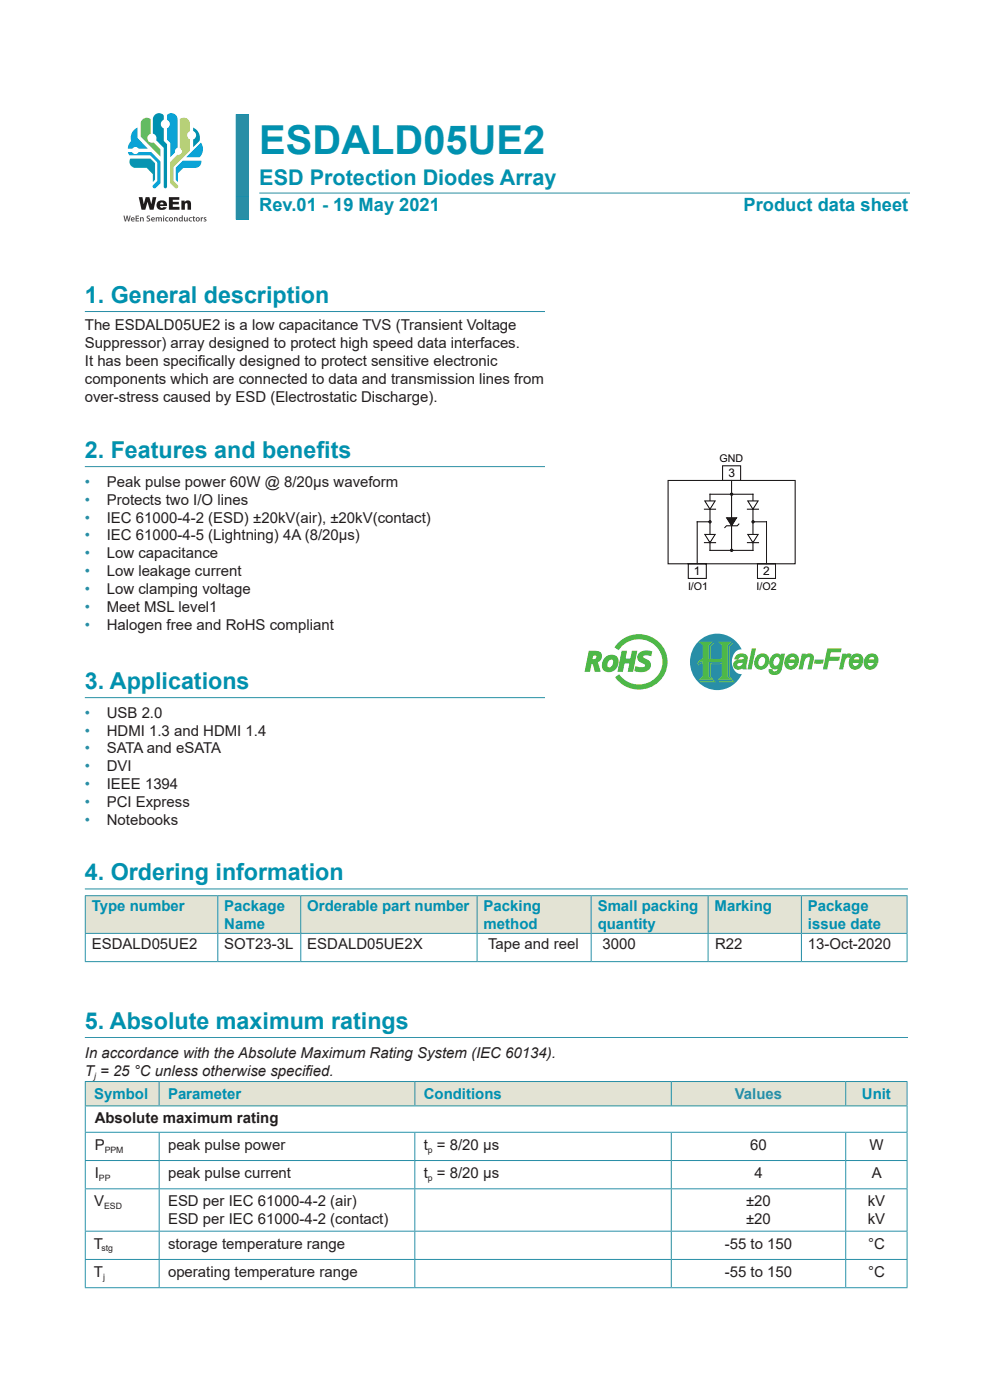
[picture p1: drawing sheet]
<svg xmlns="http://www.w3.org/2000/svg" width="210mm" height="297mm" viewBox="0 0 210 297" stroke-linecap="round" stroke-linejoin="round" font-family="sans-serif">
<path d="M18 66.1h97.4" fill="none" stroke="#288ea6" stroke-width=".21"/>
<g fill="#4d4d4f">
<path d="M26.2 45.7h.2l.2 1 .3-1h.2l.2 1 .2-1h.2l-.3 1.3h-.2l-.2-1-.3 1h-.2z"/>
<path d="M28.8 45.7h.7v.2h-.5v.3h.5v.2h-.5v.4h.5v.2h-.7z"/>
<path d="M29.7 46.1l.2 .1 .3-.1 .3 .1v.8h-.2v-.5l-.2-.3-.2 .2v.6h-.2z"/>
<path d="M31.2 45.9l.3-.2 .3 .1v.2h-.4v.2l.2 .1a.36 .36 0 0 1 .3 .3 .36 .36 0 0 1-.2 .3h-.6v-.2l.5 .1v-.3l-.2-.1a.36 .36 0 0 1-.2-.5z"/>
<path d="M33 46.1l.2 .1 .3-.1 .3 .1 .4-.1 .2 .9h-.3l-.1-.8-.2 .2v.6h-.2v-.5l-.2-.3-.1 .2v.6h-.3z"/>
<path d="M35.1 46.3l.4-.2h.2v.2a.3 .3 0 0 0-.5 .2 .3 .3 0 0 0 .5 .3l-.1 .2a.47 .47 0 0 1-.5-.2 .47 .47 0 0 1 0-.5z"/>
<path d="M36.9 46.1l.2 .1 .3-.1 .3 .1v.8h-.2v-.5l-.2-.3-.2 .2v.6h-.2z"/>
<path d="M39 46.1h.2l.1 .6 .1 .1 .2-.1v-.6h.2v.9l-.2-.2-.3 .2-.2-.2z"/>
<path d="M40.1 46.3l.4-.2h.2v.2a.3 .3 0 0 0-.5 .2 .3 .3 0 0 0 .5 .3l-.1 .2a.47 .47 0 0 1-.5-.2 .47 .47 0 0 1 0-.5z"/>
<path d="M41 45.9h.2v.2h.2v.2h-.2v.5h.2v.2l-.4-.2v-.5h-.2z"/>
<path d="M42.6 46.1h.2v.2l.3-.2v.2l-.3 .1v.6h-.2z"/>
<path d="M43.2 46.2l.6-.1-.1 .2h-.3l.4 .3-.1 .4-.5-.1v-.1l.4-.1-.3-.2z"/>
<path d="M28 46.3v.1h.4l-.2-.2zM27.9 46.1h.3l.3 .2 .1 .3h-.6l.1 .2h.4l-.1 .2a.48 .48 0 0 1-.6-.2 .48 .48 0 0 1 .1-.7z"/>
<path d="M32.3 46.3l-.1 .1h.4l-.1-.2zM32.2 46.1h.3l.3 .2v.3h-.6l.2 .2h.4l-.1 .2a.48 .48 0 0 1-.6-.2 .48 .48 0 0 1 .1-.7z"/>
<path d="M34.6 46.1h.2v.9h-.2zM34.6 45.7h.2v.2h-.2z"/>
<path d="M36 46.5a.3 .3 0 0 0 .6 0 .3 .3 0 0 0-.6 0zM35.8 46.5a.47 .47 0 0 1 .9 0 .47 .47 0 0 1-.9 0z"/>
<path d="M38.2 46.3v.5a.26 .26 0 0 0 .4-.3 .26 .26 0 0 0-.4-.2zM38.1 46.1l.5 .1v-.5h.2v1.3h-.2v-.2l-.3 .2a.48 .48 0 0 1-.4-.4 .48 .48 0 0 1 .2-.5z"/>
<path d="M41.7 46.5a.3 .3 0 0 0 .6 0 .3 .3 0 0 0-.6 0zM41.5 46.5a.47 .47 0 0 1 .9 0 .47 .47 0 0 1-.9 0z"/>
</g>
<g fill="#231f20">
<path d="M29.4 41.8h.8l.3 1.5 .4-1.5h.8l.4 1.5 .3-1.5h.8l-.6 2.7h-.8l-.5-1.7-.5 1.7h-.8z"/>
<path d="M35.8 41.8h2.2v.6h-1.3v.4h1.2v.6h-1.2v.5h1.4v.6h-2.3z"/>
<path d="M38.5 42.6h.7v.3a.72 .72 0 0 1 .8-.4 .72 .72 0 0 1 .5 .8v1.2h-.7v-1.2l-.3-.2-.3 .2v1.2h-.7z"/>
<path d="M34 43.1v.3h.7l-.2-.4zM33.5 42.8a1.14 1.14 0 0 1 1.3-.3 1.14 1.14 0 0 1 .6 1.2h-1.4a.39 .39 0 0 0 .2 .4 .39 .39 0 0 0 .5-.2l.7 .1a1.14 1.14 0 0 1-1.6 .5 1.14 1.14 0 0 1-.3-1.7z"/>
</g>
<g fill="#00a3de">
<path d="M39.5 33.3l3.1-3a2.4 2.4 0 0 1-.3 3z"/>
<path d="M37.3 35.6l1.5-1.5h3.9v.1a1.31 1.31 0 0 1-1.3 1.4h-2.5l-1.2 1.2v1.8l-.4-.4z"/>
</g>
<path d="M27.6 33.6h4.3l1 1v3.5l-.5 .5v-1.7l-1.3-1.3h-2.3a1.31 1.31 0 0 1-1.2-2z" fill="#03b8a1"/>
<path d="M35.4 24.4a1.31 1.31 0 0 1 1.5-.3 1.31 1.31 0 0 1 .8 1.2v6.1l-.4 .2-.2 .7-1 1v-3l-.7-.7v-2.4a.97 .97 0 0 0 .6-.9 .97 .97 0 0 0-.6-.9z" fill="#00a3de"/>
<path d="M30.2 25.4a1.3 1.3 0 0 1 1.8-.1v3.1a.97 .97 0 0 0-.7 1.2 .97 .97 0 0 0 1.3 .6l1.4 1.5v1.5l-4.1-4.2v-3z" fill="#7ac25c"/>
<path d="M28.4 27.6l.8-.5v2.2l2.2 2.2h-2a.75 .75 0 0 0-1.3 0h-1l.1-.7 .6-.9a2.4 2.4 0 0 1 .6-2.3z" fill="#00a3de"/>
<g fill="#0080c4">
<path d="M41 27.1a2.39 2.39 0 0 1 1.3 2.8l-1.3 1.3v-1.6a.97 .97 0 0 0 .6-.9 .97 .97 0 0 0-.6-.9z"/>
<path d="M32.7 24.5a1.31 1.31 0 0 1 2 0v.9a.97 .97 0 0 0-.6 .9 .97 .97 0 0 0 .6 .9v2.7l.7 .7v9a.35 .35 0 0 1-.3 .4 .35 .35 0 0 1-.4-.4v-8.2l-1.6-1.7 .1-.2a.97 .97 0 0 0-.8-1.1v-3.1z"/>
</g>
<path d="M27.1 32.2h.9a.76 .76 0 0 0 .7 .5 .76 .76 0 0 0 .7-.5h2.6l2 2.1v4.6l-.9 .9a.4 .4 0 0 1-.6 0 .4 .4 0 0 1 0-.5l.9-.9v-4l-1.5-1.5h-4.5z" fill="#00a3de"/>
<path d="M38.1 25.3a1.31 1.31 0 0 1 1.4-.2 1.31 1.31 0 0 1 .8 1.2v1.5a.97 .97 0 0 0-.6 .9 .97 .97 0 0 0 .6 .9v2.3l-3.5 3.5v3l.9 .9a.4 .4 0 0 1 0 .5 .4 .4 0 0 1-.6 0l-1-.9v-4.5l1.5-1.6a.76 .76 0 0 0 1-.4 .76 .76 0 0 0-.5-1z" fill="#b0d44a"/>
<path d="M51.4 24.2h1.4v17.4h-1.4z" fill="#0091b0"/>
<path d="M51.4 24.3v17.3" fill="none" stroke="#288ea6" stroke-width="2.8" stroke-linecap="butt"/>
<path d="M50 24.3h1.4v17.3h-1.4z" fill="#0091b0"/>
<path d="M51.4 24.3v17.3" fill="none" stroke="#288ea6" stroke-width="2.8" stroke-linecap="butt"/>
<path d="M50 41.6h1.4v5h-1.4z" fill="#0091b0"/>
<path d="M51.4 41.6v5" fill="none" stroke="#288ea6" stroke-width="2.8" stroke-linecap="butt"/>
<path d="M51.4 41.6h1.4v5h-1.4z" fill="#0091b0"/>
<path d="M51.4 41.6v5" fill="none" stroke="#288ea6" stroke-width="2.8" stroke-linecap="butt"/>
<path d="M55 41h138M18 99h97.4M18 148h97.4M18 220.1h174.6" fill="none" stroke="#288ea6" stroke-width=".21"/>
<path d="M18.1 229.4h15.7v5.2h-15.7zM33.8 229.4h54.2v5.2h-54.2zM88 229.4h54.4v5.2h-54.4zM142.4 229.4h37v5.2h-37zM179.4 229.4h13v5.2h-13z" fill="#e3e3d4"/>
<g fill="none" stroke="#288ea6" stroke-width=".21">
<path d="M18 229.4h174.5M18 234.6h174.5M18.1 229.5v5M18.1 234.7v5.4M33.8 229.5v5M88 229.5v5M142.4 229.5v5M179.4 229.5v5M192.4 229.5v5M192.4 234.7v5.4M18 252.2h174.5M18 240.2h174.5"/>
<path d="M18 246.2h174.5M18.1 240.3v5.8M18.1 246.3v5.8M18.1 252.3v8.8M33.8 240.3v5.8M33.8 246.3v5.8M33.8 252.3v8.8M88 240.3v5.8M88 246.3v5.8M88 252.3v8.8M142.4 240.3v5.8M142.4 246.3v5.8"/>
<path d="M142.4 252.3v8.8M179.4 240.3v5.8M179.4 246.3v5.8M179.4 252.3v8.8M192.4 240.3v5.8M192.4 246.3v5.8M192.4 252.3v8.8M18 261.2h174.5M18 267.2h174.5M18 273.2h174.5M18.1 261.3v5.8M18.1 267.3v5.8"/>
<path d="M33.8 261.3v5.8M33.8 267.3v5.8M88 261.3v5.8M88 267.3v5.8M142.4 261.3v5.8M142.4 267.3v5.8M179.4 261.3v5.8M179.4 267.3v5.8M192.4 261.3v5.8M192.4 267.3v5.8"/>
</g>
<path d="M150.6 104.8v12M159.7 104.8v12" fill="none" stroke="#030303" stroke-width=".21"/>
<path d="M154.1 109.9h2.1l-1 1.6z" fill="#030303"/>
<path d="M150.6 104.8h9.1M150.6 116.8h9.1M154.1 109.9h2.1l-1 1.6zM155.2 101.9v14.9M156.7 111.2l-.3 .3h-2.3l-.4 .4" fill="none" stroke="#030303" stroke-width=".21"/>
<path d="M158.6 113.4h2.2l-1.1 1.7z" fill="#fff"/>
<path d="M158.5 115.1h2.4M158.6 113.4h2.2l-1.1 1.7z" fill="none" stroke="#030303" stroke-width=".21"/>
<path d="M158.6 106.3h2.2l-1.1 1.7z" fill="#fff"/>
<path d="M158.5 108h2.4M158.6 106.3h2.2l-1.1 1.7z" fill="none" stroke="#030303" stroke-width=".21"/>
<path d="M149.5 113.4h2.2l-1.1 1.7z" fill="#fff"/>
<path d="M149.4 115.1h2.4M149.5 113.4h2.2l-1.1 1.7z" fill="none" stroke="#030303" stroke-width=".21"/>
<path d="M149.5 106.3h2.2l-1.1 1.7z" fill="#fff"/>
<path d="M149.4 108h2.4M149.5 106.3h2.2l-1.1 1.7zM159.7 110.7h2.9" fill="none" stroke="#030303" stroke-width=".21"/>
<g fill="#030303">
<circle cx="159.7" cy="110.7" r=".35"/>
<circle cx="155.2" cy="104.8" r=".35"/>
<circle cx="155.2" cy="116.8" r=".35"/>
<circle cx="150.6" cy="110.7" r=".35"/>
</g>
<path d="M150.6 110.7h-2.7v8.9M162.6 110.7v8.9" fill="none" stroke="#030303" stroke-width=".21"/>
<path d="M153.3 98.8h3.8v3.1h-3.8zM141.7 101.9h27v17.7h-27zM146 119.6h3.8v3.1h-3.8zM160.7 119.6h3.8v3.1h-3.8z" fill="none" stroke="#060303" stroke-width=".21"/>
<path d="M125 138.2h1.2a1.11 1.11 0 0 1 1.3 1 1.11 1.11 0 0 1-1.1 1.2l.3 .4 .5 1.5h-.9l-.2-1a.63 .63 0 0 0-.8-.7l-.3 1.7h-.8zM125.7 138.9h.4a.58 .58 0 0 1 .6 .6 .58 .58 0 0 1-.8 .5h-.4zM128.5 139.6a1.41 1.41 0 0 1 1.8-.5 1.41 1.41 0 0 1 .7 1.7 1.71 1.71 0 0 1-1.2 1.5 1.71 1.71 0 0 1-1.9-.6v-1zM129.1 140a.69 .69 0 0 1 1-.1 .69 .69 0 0 1 .1 .9 .81 .81 0 0 1-.6 .9 .81 .81 0 0 1-.9-.4v-.6zM132 138.2h.8l-.3 1.7h1.4l.3-1.7h.8l-.9 4.1h-.7l.3-1.7h-1.4l-.3 1.7h-.8zM135.7 138.7a2.8 2.8 0 0 1 2.5-.4l-.2 .7-.8-.2a.62 .62 0 0 0-.7 .1 .62 .62 0 0 0-.2 .6l.5 .4a1.26 1.26 0 0 1 1.1 1.3 1.26 1.26 0 0 1-1.4 1.2l-1.7-.2 .1-.7 .9 .2a.85 .85 0 0 0 1.2-.7l-.7-.5a1.11 1.11 0 0 1-.9-.7 1.11 1.11 0 0 1 .3-1.1z" fill="none" stroke="#4cb848" stroke-width=".36"/>
<path d="M130.8 137.6a5.5 5.5 0 0 1 6.9-2.1 5.5 5.5 0 0 1 3.1 6.6 5.6 5.6 0 0 1-9.9 1.3" fill="none" stroke="#4eb848" stroke-width="1.1" stroke-linecap="butt"/>
<path d="M148.1 136.2a5.7 5.7 0 0 1 9.2 1.6h-.1a2.46 2.46 0 0 0-1.9 3.3 2 2 0 0 0 2.1 1.9 5.8 5.8 0 0 1-7.6 2.9 5.8 5.8 0 0 1-3.1-7.4l.3-.8z" fill="#288ea7"/>
<g fill="none" stroke="#4eb848" stroke-width=".36">
<path d="M156.3 139.2a1.28 1.28 0 0 1 2.1 .4l-.3 1.7 .1 .5h-.5l-.1-.3a1.02 1.02 0 0 1-1.3 .4 1.02 1.02 0 0 1-.5-1.3 2.25 2.25 0 0 1 1.9-.6 .46 .46 0 0 0 .2-.6 .46 .46 0 0 0-.6-.2l-.5 .2-.3 .4-.5-.1zM159.6 137.7h.5l-.8 4.1h-.5zM160.7 139.3a1.35 1.35 0 0 1 1.9-.2 1.35 1.35 0 0 1 .2 1.9 1.36 1.36 0 0 1-1.9 .8 1.36 1.36 0 0 1-.6-1.9zM161.1 139.5a.85 .85 0 0 1 1.2-.1 .85 .85 0 0 1 .1 1.2 .9 .9 0 0 1-1.1 .9 .9 .9 0 0 1-.6-1.4zM163.9 139.2a1.1 1.1 0 0 1 1.8 .1l.1-.4h.5l-.6 2.8a1.34 1.34 0 0 1-1 1.3 1.34 1.34 0 0 1-1.5-.6v-.3h.5a.7 .7 0 0 0 .8 .6 .7 .7 0 0 0 .6-.7l.1-.6a1.12 1.12 0 0 1-1.4 .2 1.12 1.12 0 0 1-.4-1.4zM164.3 139.5a.78 .78 0 0 1 1-.1 .78 .78 0 0 1 .2 1.1 .85 .85 0 0 1-.6 .8 .85 .85 0 0 1-1-.3v-.9zM167.1 139.2a1.26 1.26 0 0 1 1.6-.3 1.26 1.26 0 0 1 .6 1.6h-2.2a.8 .8 0 0 0 .6 1 .8 .8 0 0 0 .9-.7l.5 .1a1.35 1.35 0 0 1-1.9 .9 1.35 1.35 0 0 1-.4-2.1zM167.6 139.4a.74 .74 0 0 1 .8-.2 .74 .74 0 0 1 .4 .9h-1.7zM170.2 138.9h.5l-.1 .5a1 1 0 0 1 1-.6 1 1 0 0 1 .9 .7l-.5 2.3h-.5l.4-1.8a.52 .52 0 0 0-.1-.8 .52 .52 0 0 0-.7 .1l-.6 .8-.4 1.7h-.5zM175.6 137.7h2.7l-.1 .5h-2.1l-.3 1.3h2.2l-.1 .5h-2.2l-.4 1.8h-.5zM178.8 138.9h.5l-.1 .6a.94 .94 0 0 1 1.2-.6l-.2 .5a.91 .91 0 0 0-1.2 .9l-.3 1.5h-.5zM180.8 139.2a1.26 1.26 0 0 1 1.6-.3 1.26 1.26 0 0 1 .5 1.6h-2.2a.8 .8 0 0 0 .6 1 .8 .8 0 0 0 1-.7l.5 .1a1.35 1.35 0 0 1-1.9 .9 1.35 1.35 0 0 1-.5-2.1z"/>
<path d="M181.2 139.4a.74 .74 0 0 1 .9-.2 .74 .74 0 0 1 .4 .9h-1.7zM184 139.2a1.26 1.26 0 0 1 1.6-.3 1.26 1.26 0 0 1 .5 1.6h-2.2a.8 .8 0 0 0 .6 1 .8 .8 0 0 0 1-.7l.5 .1a1.35 1.35 0 0 1-2 .9 1.35 1.35 0 0 1-.4-2.1zM184.4 139.4a.74 .74 0 0 1 .9-.2 .74 .74 0 0 1 .4 .9h-1.7zM156.3 140.7l.3-.2 1.2-.2a.97 .97 0 0 1-.5 1 .97 .97 0 0 1-1.1-.1zM173 140.1h1.5l-.1 .5h-1.5z"/>
</g>
<path d="M18.1 190h28.1v8h-28.1zM46.2 190h17.6v8h-17.6zM63.8 190h37.4v8h-37.4zM101.2 190h24.2v8h-24.2zM125.4 190h24.8v8h-24.8zM150.2 190h19.8v8h-19.8zM170 190h22.4v8h-22.4z" fill="#e3e3d4"/>
<g fill="none" stroke="#288ea6" stroke-width=".21">
<path d="M18 190h174.5M18 198h174.5M18 188.6h174.6M18.1 190.1v7.8M18.1 198.1v5.8M46.2 190.1v7.8M46.2 198.1v5.8M63.8 190.1v7.8M63.8 198.1v5.8M101.2 190.1v7.8M101.2 198.1v5.8M125.4 190.1v7.8"/>
<path d="M125.4 198.1v5.8M150.2 190.1v7.8M150.2 198.1v5.8M170 190.1v7.8M170 198.1v5.8M192.4 190.1v7.8M192.4 198.1v5.8M18 204h174.5"/>
</g>
<text font-size="12.9" fill="#68bc45" x="147.8" y="144.7">h</text>
<text font-size="8.5" fill="#0091b0" x="55" y="32.8">ESDALD05UE2</text>
<text font-size="6.4" fill="#4eb848" x="124.1" y="142.3">RoHS</text>
<text font-size="5.7" fill="#4eb848" x="155.4" y="141.8">alogen-Free</text>
<g font-size="4.9" fill="#0091b0">
<text x="18" y="64.2">1. General description</text>
<text x="18" y="97.2">2. Features and benef</text>
<text x="67.1" y="97.2">its</text>
<text x="18" y="146.2">3. Applications</text>
<text x="18" y="186.7">4. Ordering information</text>
<text x="18" y="218.2">5. Absolute maximum ratings</text>
</g>
<text font-size="4.6" fill="#0091b0" x="55" y="39.3">ESD Protection Diodes Array</text>
<g font-size="3.9" fill="#0091b0">
<text x="55" y="44.8">Rev.01 - 19 May 2021</text>
<text x="157.7" y="44.8">Product data sheet</text>
</g>
<g font-size="3.2" fill="#231f20">
<text x="18" y="70.1">The ESDALD05UE2 is a low capacitance TVS (Transient Voltage</text>
<text x="18" y="73.9">Suppressor) array designed to protect high speed data interfaces.</text>
<text x="18" y="77.7">It has been specif</text>
<text x="42" y="77.7">ically designed to protect sensitive electronic</text>
<text x="18" y="81.5">components which are connected to data and transmission lines from</text>
<text x="18" y="85.3">over-stress caused by ESD (Electrostatic Discharge).</text>
<text x="22.6" y="103.2">Peak pulse power 60W @ 8/20μs waveform</text>
<text x="22.6" y="107">Protects two I/O lines</text>
<text x="22.6" y="110.8">IEC 61000-4-2 (ESD) ±20kV(air), ±20kV(contact)</text>
<text x="22.6" y="114.7">IEC 61000-4-5 (Lightning) 4A (8/20μs)</text>
<text x="22.6" y="118.5">Low capacitance</text>
<text x="22.6" y="122.3">Low leakage current</text>
<text x="22.6" y="126.1">Low clamping voltage</text>
<text x="22.6" y="129.9">Meet MSL level1</text>
<text x="22.6" y="133.7">Halogen free and RoHS compliant</text>
<text x="22.6" y="152.2">USB 2.0</text>
<text x="22.6" y="156">HDMI 1.3 and HDMI 1.4</text>
<text x="22.6" y="159.8">SATA and eSATA</text>
<text x="22.6" y="163.7">DVI</text>
<text x="22.6" y="167.5">IEEE 1394</text>
<text x="22.6" y="171.3">PCI Express</text>
<text x="22.6" y="175.1">Notebooks</text>
<text x="19.5" y="201.2">ESDALD05UE2</text>
<text x="47.6" y="201.2">SOT23-3L</text>
<text x="65.2" y="201.2">ESDALD05UE2X</text>
<text x="103.5" y="201.2">Tape and reel</text>
<text x="127.8" y="201.2">3000</text>
<text x="151.7" y="201.2">R22</text>
<text x="171.4" y="201.2">13-Oct-2020</text>
<text x="18" y="224.5">In accordance with the Absolute Maximum Rating System (IEC 60134).</text>
<text x="18" y="228.3">T = 25 °C unless otherwise specif</text>
<text x="64.8" y="228.3">ied.</text>
<text x="20.1" y="238.3">Absolute maximum rating</text>
<text x="20.1" y="243.9">P</text>
<text x="35.6" y="243.9">peak pulse power</text>
<text x="89.9" y="243.9">t = 8/20 μs</text>
<text x="159.1" y="243.9">60</text>
<text x="184.4" y="243.9">W</text>
<text x="20.1" y="249.9">I</text>
<text x="35.6" y="249.9">peak pulse current</text>
<text x="89.9" y="249.9">t = 8/20 μs</text>
<text x="160" y="249.9">4</text>
<text x="184.9" y="249.9">A</text>
<text x="20" y="255.9">V</text>
<text x="35.6" y="255.9">ESD per IEC 61000-4-2 (air)</text>
<text x="158.3" y="255.9">±20</text>
<text x="184.1" y="255.9">kV</text>
<text x="35.6" y="259.7">ESD per IEC 61000-4-2 (contact)</text>
<text x="158.3" y="259.7">±20</text>
<text x="184.1" y="259.7">kV</text>
<text x="19.9" y="264.9">T</text>
<text x="35.6" y="264.9">storage temperature range</text>
<text x="153.8" y="264.9">-55 to 150</text>
<text x="184.1" y="264.9">°C</text>
<text x="19.9" y="270.9">T</text>
<text x="35.6" y="270.9">operating temperature range</text>
<text x="153.8" y="270.9">-55 to 150</text>
<text x="184.1" y="270.9">°C</text>
</g>
<g font-size="3.2" fill="#288ea6">
<text x="18" y="103.2">•</text>
<text x="18" y="107">•</text>
<text x="18" y="110.8">•</text>
<text x="18" y="114.7">•</text>
<text x="18" y="118.5">•</text>
<text x="18" y="122.3">•</text>
<text x="18" y="126.1">•</text>
<text x="18" y="129.9">•</text>
<text x="18" y="133.7">•</text>
<text x="155.9" y="233.2">Values</text>
</g>
<g font-size="3.2" fill="#2d8ea5">
<text x="18" y="152.2">•</text>
<text x="18" y="156">•</text>
<text x="18" y="159.8">•</text>
<text x="18" y="163.7">•</text>
<text x="18" y="167.5">•</text>
<text x="18" y="171.3">•</text>
<text x="18" y="175.1">•</text>
</g>
<g font-size="3.2" fill="#0091b0">
<text x="19.5" y="193.2">Type number</text>
<text x="47.6" y="193.2">Package</text>
<text x="47.6" y="197.1">Name</text>
<text x="65.2" y="193.2">Orderable part number</text>
<text x="102.6" y="193.2">Packing</text>
<text x="102.6" y="197.1">method</text>
<text x="126.8" y="193.2">Small packing</text>
<text x="126.8" y="197.1">quantity</text>
<text x="151.6" y="193.2">Marking</text>
<text x="171.4" y="193.2">Package</text>
<text x="171.4" y="197.1">issue date</text>
<text x="20" y="233.2">Symbol</text>
<text x="35.6" y="233.2">Parameter</text>
<text x="89.9" y="233.2">Conditions</text>
<text x="182.8" y="233.2">Unit</text>
</g>
<g font-size="2.5" fill="#060303">
<text x="154.5" y="101.1">3</text>
<text x="147.1" y="121.9">1</text>
<text x="161.9" y="121.9">2</text>
</g>
<g font-size="2.3" fill="#030303">
<text x="152.6" y="97.9">GND</text>
<text x="145.9" y="125.1">I/O1</text>
<text x="160.5" y="125.1">I/O2</text>
</g>
<g font-size="1.9" fill="#231f20">
<text x="19.9" y="228.9">j</text>
<text x="22.2" y="244.5">PPM</text>
<text x="90.8" y="244.5">p</text>
<text x="21" y="250.5">PP</text>
<text x="90.8" y="250.5">p</text>
<text x="22.1" y="256.5">ESD</text>
<text x="21.5" y="265.5">stg</text>
<text x="21.9" y="271.5">j</text>
</g>
</svg>
